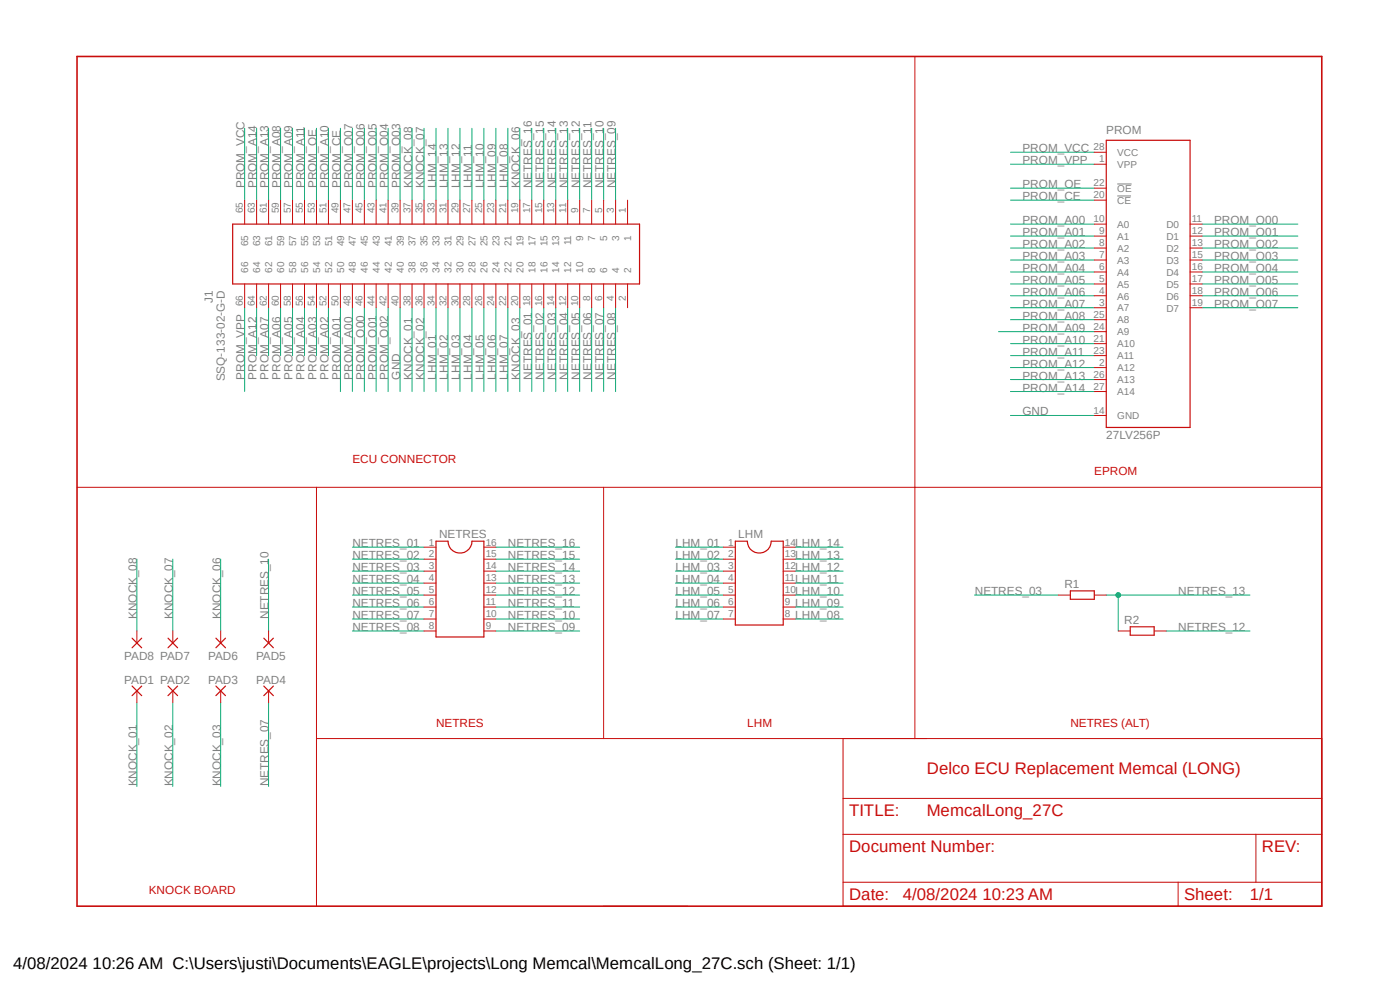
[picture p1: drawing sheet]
<svg xmlns="http://www.w3.org/2000/svg" width="297mm" height="210mm" viewBox="0 0 297 210" stroke-linecap="round" stroke-linejoin="round" font-family="sans-serif">
<path d="M15.8 11.6l265 181.2M280.8 11.6l-265 181.2" fill="none" stroke="#fff" stroke-width=".21"/>
<path d="M237 39h3.1M237 41.6h2.9" fill="none" stroke="#808080" stroke-width=".21"/>
<g fill="none" stroke="#0dab76" stroke-width=".21">
<path d="M57 27.2v15.3M59.5 27.2v15.3M62.1 27.2v15.3M67.1 27.2v15.3M69.7 27.2v15.3M72.2 27.2v15.3M74.8 27.2v15.3M77.3 27.2v15.3M79.8 27.2v15.3M82.3 27.2v15.3M84.9 27.2v15.3M87.4 27.2v15.3"/>
<path d="M90 27.2v15.3M110.3 27.2v15.3M112.8 27.2v15.3M115.4 27.2v15.3M117.9 27.2v15.3M120.4 27.2v15.3M214.4 39.9h17.8M214.4 42.5h17.8M255 57.7h20.3M255 55.2h20.3M211.8 70.4h20.4M214.4 67.8h17.8"/>
<path d="M214.4 72.9h17.8M255 65.3h20.3M255 62.7h20.3M255 60.2h20.3M214.4 80.5h17.8M29 118.6v15.3M36.7 118.6v15.3M46.8 118.6v15.3M105.2 116.1h17.8M105.2 118.6h17.8M105.2 121.2h17.8M105.2 123.7h17.8"/>
<path d="M234.7 126.2h30.5M237.2 126.2v7.7"/>
</g>
<circle cx="237.2" cy="126.2" r=".51" fill="#0dab76"/>
<g fill="none" stroke="#0dab76" stroke-width=".21">
<path d="M51.9 27.2v15.3M54.4 27.2v15.3M64.6 27.2v15.3M92.5 27.2v15.3M95 27.2v15.3M97.6 27.2v15.3M100.1 27.2v15.3M102.7 27.2v15.3M105.2 27.2v15.3M107.7 27.2v15.3M123 27.2v15.3M125.5 27.2v15.3"/>
<path d="M128.1 27.2v15.3M130.6 27.2v15.3M214.4 34.8h17.8M214.4 32.3h17.8M214.4 57.7h17.8M214.4 55.2h17.8M214.4 52.6h17.8M214.4 50.1h17.8M214.4 47.5h17.8M255 52.6h20.3M255 50.1h20.3M255 47.5h20.3"/>
<path d="M51.9 65.3v17.8M54.4 65.3v10.1M57 65.3v10.1M59.5 65.3v10.1M62.1 65.3v10.1M64.6 65.3v10.1M67.1 65.3v10.1M69.7 65.3v10.1M72.2 65.3v17.8M74.8 65.3v17.8M77.3 65.3v17.8M79.8 65.3v17.8"/>
<path d="M82.3 65.3v17.8M84.9 65.3v17.8M87.4 65.3v17.8M90 65.3v17.8M92.5 65.3v17.8M95 65.3v17.8M97.6 65.3v17.8M100.1 65.3v17.8M102.7 65.3v17.8M105.2 65.3v17.8M107.7 65.3v17.8M110.3 65.3v17.8"/>
<path d="M112.8 65.3v17.8M115.4 65.3v17.8M117.9 65.3v17.8M120.4 65.3v17.8M123 65.3v17.8M125.5 65.3v17.8M128.1 65.3v17.8M130.6 65.3v17.8M214.4 78h17.8M214.4 65.3h17.8M214.4 62.7h17.8M214.4 60.2h17.8"/>
<path d="M214.4 75.4h17.8M214.4 88.1h17.8M214.4 83.1h17.8M57 118.6v15.3M74.8 118.6h15.2M74.8 116.1h15.2M143.3 118.6h10.2M143.3 116.1h10.2M168.7 118.6h10.2M168.7 116.1h10.2M74.8 126.2h15.2M74.8 133.9h15.2"/>
<path d="M74.8 128.8h15.2M74.8 131.3h15.2M74.8 123.7h15.2M74.8 121.2h15.2M105.2 126.2h17.8M105.2 133.9h17.8M105.2 128.8h17.8M105.2 131.3h17.8M143.3 126.2h10.2M143.3 128.8h10.2M143.3 131.3h10.2M143.3 123.7h10.2"/>
<path d="M143.3 121.2h10.2M168.7 126.2h10.2M168.7 128.8h10.2M168.7 131.3h10.2M168.7 123.7h10.2M168.7 121.2h10.2M206.8 126.2h17.7M247.4 133.9h17.8M29 149.1v17.7M36.7 149.1v17.7M46.8 149.1v17.7M57 149.1v17.7"/>
<circle cx="237.2" cy="126.2" r=".51"/>
</g>
<g fill="none" stroke="#c90d0c" stroke-width=".21">
<path d="M194.1 12v144.7M232.2 39.9h2.5M232.2 32.3h2.5M232.2 34.8h2.5M51.9 42.5v5M54.4 42.5v5M57 42.5v5M59.5 42.5v5M62.1 42.5v5M64.6 42.5v5M67.1 42.5v5M69.7 42.5v5"/>
<path d="M72.2 42.5v5M74.8 42.5v5M77.3 42.5v5M79.8 42.5v5M82.3 42.5v5M84.9 42.5v5M87.4 42.5v5M90 42.5v5M92.5 42.5v5M95 42.5v5M97.6 42.5v5M100.1 42.5v5"/>
<path d="M102.7 42.5v5M105.2 42.5v5M107.7 42.5v5M110.3 42.5v5M112.8 42.5v5M115.4 42.5v5M117.9 42.5v5M120.4 42.5v5M123 42.5v5M125.5 42.5v5M128.1 42.5v5M130.6 42.5v5"/>
<path d="M133.1 42.5v5M232.2 47.5h2.5M232.2 50.1h2.5M232.2 52.6h2.5M232.2 55.2h2.5M232.2 57.7h2.5M232.2 42.5h2.5M252.5 47.5h2.5M252.5 50.1h2.5M252.5 52.6h2.5M252.5 55.2h2.5M252.5 57.7h2.5"/>
<path d="M51.9 60.2v5.1M54.4 60.2v5.1M57 60.2v5.1M59.5 60.2v5.1M62.1 60.2v5.1M64.6 60.2v5.1M67.1 60.2v5.1M69.7 60.2v5.1M72.2 60.2v5.1M74.8 60.2v5.1M77.3 60.2v5.1M79.8 60.2v5.1"/>
<path d="M82.3 60.2v5.1M84.9 60.2v5.1M87.4 60.2v5.1M90 60.2v5.1M92.5 60.2v5.1M95 60.2v5.1M97.6 60.2v5.1M100.1 60.2v5.1M102.7 60.2v5.1M105.2 60.2v5.1M107.7 60.2v5.1M110.3 60.2v5.1"/>
<path d="M112.8 60.2v5.1M115.4 60.2v5.1M117.9 60.2v5.1M120.4 60.2v5.1M123 60.2v5.1M125.5 60.2v5.1M128.1 60.2v5.1M130.6 60.2v5.1M133.1 60.2v5.1M232.2 60.2h2.5M232.2 62.7h2.5M232.2 65.3h2.5"/>
<path d="M232.2 67.8h2.5M232.2 70.4h2.5M232.2 72.9h2.5M232.2 75.4h2.5M232.2 78h2.5M252.5 60.2h2.5M252.5 62.7h2.5M252.5 65.3h2.5M232.2 88.1h2.5M232.2 83.1h2.5M232.2 80.5h2.5M16.3 103.4h264.1"/>
<path d="M67.1 103.4v88.8M90 116.1h2.5M90 118.6h2.5M102.7 116.1h2.5M102.7 118.6h2.5M128.1 103.4v53.3M153.5 116.1h2.5M153.5 118.6h2.5M166.2 116.1h2.5M166.2 118.6h2.5M29 133.9v2.5M36.7 133.9v2.5"/>
<path d="M46.8 133.9v2.5M57 133.9v2.5M90 121.2h2.5M90 123.7h2.5M90 126.2h2.5M90 128.8h2.5M90 131.3h2.5M90 133.9h2.5M102.7 121.2h2.5M102.7 123.7h2.5M102.7 126.2h2.5M102.7 128.8h2.5"/>
<path d="M102.7 131.3h2.5M102.7 133.9h2.5M153.5 121.2h2.5M153.5 123.7h2.5M153.5 126.2h2.5M153.5 128.8h2.5M153.5 131.3h2.5M166.2 121.2h2.5M166.2 123.7h2.5M166.2 126.2h2.5M166.2 128.8h2.5M166.2 131.3h2.5"/>
<path d="M224.5 126.2h2.6M232.2 126.2h2.5M237.2 133.9h2.6M244.9 133.9h2.5M29 146.6v2.5M36.7 146.6v2.5M46.8 146.6v2.5M57 146.6v2.5M67.1 156.7h213.3v35.5h-101.5v-35.5M178.9 177h101.5M178.9 169.4h101.5M266.4 177v10.2"/>
<path d="M128.1 192.2h17.7M178.9 187.2h101.5M249.9 187.2v5"/>
</g>
<g fill="none" stroke="#c90d0c" stroke-width=".25">
<path d="M234.7 29.8h17.8v60.9h-17.8zM49.4 47.5h86.3v12.7h-86.3zM92.5 114.8h2.5a2.54 2.54 0 0 0 2.6 2.5 2.54 2.54 0 0 0 2.5-2.5h2.6v20.3h-10.2zM156 114.8h2.5a2.54 2.54 0 0 0 2.6 2.5 2.54 2.54 0 0 0 2.5-2.5h2.6v17.8h-10.2zM28 135.4l2.1 2M30.1 135.4l-2.1 2M35.6 135.4l2.1 2M37.7 135.4l-2.1 2M45.8 135.4l2 2M47.8 135.4l-2 2M56 135.4l2 2M58 135.4l-2 2"/>
<path d="M227.1 125.3h5.1v1.8h-5.1zM239.8 133h5.1v1.7h-5.1zM28 145.5l2.1 2.1M30.1 145.5l-2.1 2.1M35.6 145.5l2.1 2.1M37.7 145.5l-2.1 2.1M45.8 145.5l2 2.1M47.8 145.5l-2 2.1M56 145.5l2 2.1M58 145.5l-2 2.1"/>
</g>
<path d="M16.3 12h264.1v180.2h-264.1z" fill="none" stroke="#c90d0c" stroke-width=".34"/>
<g font-size="3.6" fill="#c90d0c">
<text x="196.6" y="164.3">Delco ECU Replacement Memcal (LONG)</text>
<text x="180.1" y="173.2">TITLE:</text>
<text x="196.6" y="173.2">MemcalLong_27C</text>
<text x="180.1" y="180.8">Document Number:</text>
<text x="267.7" y="180.8">REV:</text>
<text x="180.1" y="191">Date:</text>
<text x="191.6" y="191">4/08/2024 10:23 AM</text>
<text x="251.2" y="191">Sheet:</text>
<text x="265.2" y="191">1/1</text>
</g>
<text font-size="3.6" x="2.8" y="205.7">4/08/2024 10:26 AM C:\Users\justi\Documents\EAGLE\projects\Long Memcal\MemcalLong_27C.sch (Sheet: 1/1)</text>
<g font-size="2.5" fill="#808080">
<text x="234.7" y="28.5">PROM</text>
<text x="216.9" y="34.8">PROM_VPP</text>
<text x="216.9" y="32.3">PROM_VCC</text>
<text x="51.9" y="39.9" transform="rotate(-90 51.9 39.9)">PROM_VCC</text>
<text x="54.4" y="39.9" transform="rotate(-90 54.4 39.9)">PROM_A14</text>
<text x="57" y="39.9" transform="rotate(-90 57 39.9)">PROM_A13</text>
<text x="59.5" y="39.9" transform="rotate(-90 59.5 39.9)">PROM_A08</text>
<text x="62.1" y="39.9" transform="rotate(-90 62.1 39.9)">PROM_A09</text>
<text x="64.6" y="39.9" transform="rotate(-90 64.6 39.9)">PROM_A11</text>
<text x="67.1" y="39.9" transform="rotate(-90 67.1 39.9)">PROM_OE</text>
<text x="69.7" y="39.9" transform="rotate(-90 69.7 39.9)">PROM_A10</text>
<text x="72.2" y="39.9" transform="rotate(-90 72.2 39.9)">PROM_CE</text>
<text x="74.8" y="39.9" transform="rotate(-90 74.8 39.9)">PROM_O07</text>
<text x="77.3" y="39.9" transform="rotate(-90 77.3 39.9)">PROM_O06</text>
<text x="79.8" y="39.9" transform="rotate(-90 79.8 39.9)">PROM_O05</text>
<text x="82.4" y="39.9" transform="rotate(-90 82.4 39.9)">PROM_O04</text>
<text x="84.9" y="39.9" transform="rotate(-90 84.9 39.9)">PROM_O03</text>
<text x="87.4" y="39.9" transform="rotate(-90 87.4 39.9)">KNOCK_08</text>
<text x="90" y="39.9" transform="rotate(-90 90 39.9)">KNOCK_07</text>
<text x="92.5" y="39.9" transform="rotate(-90 92.5 39.9)">LHM_14</text>
<text x="95" y="39.9" transform="rotate(-90 95 39.9)">LHM_13</text>
<text x="97.6" y="39.9" transform="rotate(-90 97.6 39.9)">LHM_12</text>
<text x="100.1" y="39.9" transform="rotate(-90 100.1 39.9)">LHM_11</text>
<text x="102.7" y="39.9" transform="rotate(-90 102.7 39.9)">LHM_10</text>
<text x="105.2" y="39.9" transform="rotate(-90 105.2 39.9)">LHM_09</text>
<text x="107.7" y="39.9" transform="rotate(-90 107.7 39.9)">LHM_08</text>
<text x="110.3" y="39.9" transform="rotate(-90 110.3 39.9)">KNOCK_06</text>
<text x="112.8" y="39.9" transform="rotate(-90 112.8 39.9)">NETRES_16</text>
<text x="115.4" y="39.9" transform="rotate(-90 115.4 39.9)">NETRES_15</text>
<text x="117.9" y="39.9" transform="rotate(-90 117.9 39.9)">NETRES_14</text>
<text x="120.4" y="39.9" transform="rotate(-90 120.4 39.9)">NETRES_13</text>
<text x="123" y="39.9" transform="rotate(-90 123 39.9)">NETRES_12</text>
<text x="125.5" y="39.9" transform="rotate(-90 125.5 39.9)">NETRES_11</text>
<text x="128.1" y="39.9" transform="rotate(-90 128.1 39.9)">NETRES_10</text>
<text x="130.6" y="39.9" transform="rotate(-90 130.6 39.9)">NETRES_09</text>
<text x="216.9" y="39.9">PROM_OE</text>
<text x="216.9" y="42.5">PROM_CE</text>
<text x="216.9" y="47.5">PROM_A00</text>
<text x="257.6" y="47.5">PROM_O00</text>
<text x="216.9" y="52.6">PROM_A02</text>
<text x="216.9" y="50.1">PROM_A01</text>
<text x="257.6" y="52.6">PROM_O02</text>
<text x="257.6" y="50.1">PROM_O01</text>
<text x="216.9" y="57.7">PROM_A04</text>
<text x="216.9" y="55.2">PROM_A03</text>
<text x="257.6" y="57.7">PROM_O04</text>
<text x="257.6" y="55.2">PROM_O03</text>
<text x="45.2" y="64.2" transform="rotate(-90 45.2 64.2)">J1</text>
<text x="216.9" y="65.3">PROM_A07</text>
<text x="216.9" y="62.8">PROM_A06</text>
<text x="216.9" y="60.2">PROM_A05</text>
<text x="257.6" y="65.3">PROM_O07</text>
<text x="257.6" y="62.8">PROM_O06</text>
<text x="257.6" y="60.2">PROM_O05</text>
<text x="216.9" y="67.8">PROM_A08</text>
<text x="216.9" y="70.4">PROM_A09</text>
<text x="216.9" y="72.9">PROM_A10</text>
<text x="216.9" y="78">PROM_A12</text>
<text x="216.9" y="75.4">PROM_A11</text>
<text x="47.7" y="80.9" transform="rotate(-90 47.7 80.9)">SSQ-133-02-G-D</text>
<text x="51.9" y="80.5" transform="rotate(-90 51.9 80.5)">PROM_VPP</text>
<text x="54.4" y="80.5" transform="rotate(-90 54.4 80.5)">PROM_A12</text>
<text x="57" y="80.5" transform="rotate(-90 57 80.5)">PROM_A07</text>
<text x="59.5" y="80.5" transform="rotate(-90 59.5 80.5)">PROM_A06</text>
<text x="62.1" y="80.5" transform="rotate(-90 62.1 80.5)">PROM_A05</text>
<text x="64.6" y="80.5" transform="rotate(-90 64.6 80.5)">PROM_A04</text>
<text x="67.1" y="80.5" transform="rotate(-90 67.1 80.5)">PROM_A03</text>
<text x="69.7" y="80.5" transform="rotate(-90 69.7 80.5)">PROM_A02</text>
<text x="72.2" y="80.5" transform="rotate(-90 72.2 80.5)">PROM_A01</text>
<text x="74.8" y="80.5" transform="rotate(-90 74.8 80.5)">PROM_A00</text>
<text x="77.3" y="80.5" transform="rotate(-90 77.3 80.5)">PROM_O00</text>
<text x="79.8" y="80.5" transform="rotate(-90 79.8 80.5)">PROM_O01</text>
<text x="82.4" y="80.5" transform="rotate(-90 82.4 80.5)">PROM_O02</text>
<text x="84.9" y="80.5" transform="rotate(-90 84.9 80.5)">GND</text>
<text x="87.4" y="80.5" transform="rotate(-90 87.4 80.5)">KNOCK_01</text>
<text x="90" y="80.5" transform="rotate(-90 90 80.5)">KNOCK_02</text>
<text x="92.5" y="80.5" transform="rotate(-90 92.5 80.5)">LHM_01</text>
<text x="95" y="80.5" transform="rotate(-90 95 80.5)">LHM_02</text>
<text x="97.6" y="80.5" transform="rotate(-90 97.6 80.5)">LHM_03</text>
<text x="100.1" y="80.5" transform="rotate(-90 100.1 80.5)">LHM_04</text>
<text x="102.7" y="80.5" transform="rotate(-90 102.7 80.5)">LHM_05</text>
<text x="105.2" y="80.5" transform="rotate(-90 105.2 80.5)">LHM_06</text>
<text x="107.7" y="80.5" transform="rotate(-90 107.7 80.5)">LHM_07</text>
<text x="110.3" y="80.5" transform="rotate(-90 110.3 80.5)">KNOCK_03</text>
<text x="112.8" y="80.5" transform="rotate(-90 112.8 80.5)">NETRES_01</text>
<text x="115.4" y="80.5" transform="rotate(-90 115.4 80.5)">NETRES_02</text>
<text x="117.9" y="80.5" transform="rotate(-90 117.9 80.5)">NETRES_03</text>
<text x="120.4" y="80.5" transform="rotate(-90 120.4 80.5)">NETRES_04</text>
<text x="123" y="80.5" transform="rotate(-90 123 80.5)">NETRES_05</text>
<text x="125.5" y="80.5" transform="rotate(-90 125.5 80.5)">NETRES_06</text>
<text x="128.1" y="80.5" transform="rotate(-90 128.1 80.5)">NETRES_07</text>
<text x="130.6" y="80.5" transform="rotate(-90 130.6 80.5)">NETRES_08</text>
<text x="216.9" y="80.5">PROM_A13</text>
<text x="216.9" y="83.1">PROM_A14</text>
<text x="216.9" y="88.1">GND</text>
<text x="234.7" y="93.2">27LV256P</text>
<text x="74.8" y="118.6">NETRES_02</text>
<text x="74.8" y="116.1">NETRES_01</text>
<text x="93.1" y="114.2">NETRES</text>
<text x="107.7" y="116.1">NETRES_16</text>
<text x="107.7" y="118.6">NETRES_15</text>
<text x="143.3" y="116.1">LHM_01</text>
<text x="143.3" y="118.6">LHM_02</text>
<text x="156.6" y="114.2">LHM</text>
<text x="168.7" y="118.6">LHM_13</text>
<text x="168.7" y="116.1">LHM_14</text>
<text x="74.8" y="123.7">NETRES_04</text>
<text x="74.8" y="121.2">NETRES_03</text>
<text x="107.7" y="121.2">NETRES_14</text>
<text x="107.7" y="123.7">NETRES_13</text>
<text x="143.3" y="121.2">LHM_03</text>
<text x="143.3" y="123.7">LHM_04</text>
<text x="168.7" y="123.7">LHM_11</text>
<text x="168.7" y="121.2">LHM_12</text>
<text x="225.8" y="124.7">R1</text>
<text x="29" y="131.3" transform="rotate(-90 29 131.3)">KNOCK_08</text>
<text x="36.7" y="131.3" transform="rotate(-90 36.7 131.3)">KNOCK_07</text>
<text x="46.8" y="131.3" transform="rotate(-90 46.8 131.3)">KNOCK_06</text>
<text x="57" y="131.3" transform="rotate(-90 57 131.3)">NETRES_10</text>
<text x="74.8" y="131.3">NETRES_07</text>
<text x="74.8" y="128.8">NETRES_06</text>
<text x="74.8" y="126.2">NETRES_05</text>
<text x="107.7" y="126.2">NETRES_12</text>
<text x="107.7" y="128.8">NETRES_11</text>
<text x="107.7" y="131.3">NETRES_10</text>
<text x="143.3" y="126.2">LHM_05</text>
<text x="143.3" y="128.8">LHM_06</text>
<text x="143.3" y="131.3">LHM_07</text>
<text x="168.7" y="131.3">LHM_08</text>
<text x="168.7" y="128.8">LHM_09</text>
<text x="168.7" y="126.2">LHM_10</text>
<text x="206.8" y="126.2">NETRES_03</text>
<text x="249.9" y="126.2">NETRES_13</text>
<text x="74.8" y="133.9">NETRES_08</text>
<text x="107.7" y="133.9">NETRES_09</text>
<text x="238.5" y="132.3">R2</text>
<text x="249.9" y="133.9">NETRES_12</text>
<text x="26.4" y="140">PAD8 PAD7</text>
<text x="44.2" y="140">PAD6</text>
<text x="54.3" y="140">PAD5</text>
<text x="26.4" y="145.1">PAD1 PAD2</text>
<text x="44.2" y="145.1">PAD3</text>
<text x="54.3" y="145.1">PAD4</text>
<text x="29" y="166.8" transform="rotate(-90 29 166.8)">KNOCK_01</text>
<text x="36.7" y="166.8" transform="rotate(-90 36.7 166.8)">KNOCK_02</text>
<text x="46.8" y="166.8" transform="rotate(-90 46.8 166.8)">KNOCK_03</text>
<text x="57" y="166.8" transform="rotate(-90 57 166.8)">NETRES_07</text>
</g>
<g font-size="2.5" fill="#c90d0c">
<text x="74.8" y="98.3">ECU CONNECTOR</text>
<text x="232.2" y="100.8">EPROM</text>
<text x="92.5" y="154.1">NETRES</text>
<text x="158.5" y="154.1">LHM</text>
<text x="227.1" y="154.1">NETRES (ALT)</text>
<text x="31.6" y="189.7">KNOCK BOARD</text>
</g>
<g font-size="2.1" fill="#808080">
<text x="232" y="31.9">28</text>
<text x="233.2" y="34.5">1</text>
<text x="237" y="33.1">VCC</text>
<text x="237" y="35.6">VPP</text>
<text x="232" y="39.5">22</text>
<text x="237" y="40.7">OE</text>
<text x="51.5" y="45.2" transform="rotate(-90 51.5 45.2)">65</text>
<text x="54.1" y="45.2" transform="rotate(-90 54.1 45.2)">63</text>
<text x="56.6" y="45.2" transform="rotate(-90 56.6 45.2)">61</text>
<text x="59.1" y="45.2" transform="rotate(-90 59.1 45.2)">59</text>
<text x="61.7" y="45.2" transform="rotate(-90 61.7 45.2)">57</text>
<text x="64.2" y="45.2" transform="rotate(-90 64.2 45.2)">55</text>
<text x="66.8" y="45.2" transform="rotate(-90 66.8 45.2)">53</text>
<text x="69.3" y="45.2" transform="rotate(-90 69.3 45.2)">51</text>
<text x="71.8" y="45.2" transform="rotate(-90 71.8 45.2)">49</text>
<text x="74.4" y="45.2" transform="rotate(-90 74.4 45.2)">47</text>
<text x="76.9" y="45.2" transform="rotate(-90 76.9 45.2)">45</text>
<text x="79.5" y="45.2" transform="rotate(-90 79.5 45.2)">43</text>
<text x="82" y="45.2" transform="rotate(-90 82 45.2)">41</text>
<text x="84.5" y="45.2" transform="rotate(-90 84.5 45.2)">39</text>
<text x="87.1" y="45.2" transform="rotate(-90 87.1 45.2)">37</text>
<text x="89.6" y="45.2" transform="rotate(-90 89.6 45.2)">35</text>
<text x="92.2" y="45.2" transform="rotate(-90 92.2 45.2)">33</text>
<text x="94.7" y="45.2" transform="rotate(-90 94.7 45.2)">31</text>
<text x="97.2" y="45.2" transform="rotate(-90 97.2 45.2)">29</text>
<text x="99.8" y="45.2" transform="rotate(-90 99.8 45.2)">27</text>
<text x="102.3" y="45.2" transform="rotate(-90 102.3 45.2)">25</text>
<text x="104.9" y="45.2" transform="rotate(-90 104.9 45.2)">23</text>
<text x="107.4" y="45.2" transform="rotate(-90 107.4 45.2)">21</text>
<text x="109.9" y="45.2" transform="rotate(-90 109.9 45.2)">19</text>
<text x="112.5" y="45.2" transform="rotate(-90 112.5 45.2)">17</text>
<text x="115" y="45.2" transform="rotate(-90 115 45.2)">15</text>
<text x="117.6" y="45.2" transform="rotate(-90 117.6 45.2)">13</text>
<text x="120.1" y="45.2" transform="rotate(-90 120.1 45.2)">11</text>
<text x="122.6" y="45.2" transform="rotate(-90 122.6 45.2)">9</text>
<text x="125.2" y="45.2" transform="rotate(-90 125.2 45.2)">7</text>
<text x="127.7" y="45.2" transform="rotate(-90 127.7 45.2)">5</text>
<text x="130.3" y="45.2" transform="rotate(-90 130.3 45.2)">3</text>
<text x="132.8" y="45.2" transform="rotate(-90 132.8 45.2)">1</text>
<text x="232" y="47.2">10</text>
<text x="232" y="42.1">20</text>
<text x="237" y="43.2">CE</text>
<text x="252.9" y="47.2">11</text>
<text x="52.7" y="52.2" transform="rotate(-90 52.7 52.2)">65</text>
<text x="55.2" y="52.2" transform="rotate(-90 55.2 52.2)">63</text>
<text x="57.7" y="52.2" transform="rotate(-90 57.7 52.2)">61</text>
<text x="60.3" y="52.2" transform="rotate(-90 60.3 52.2)">59</text>
<text x="62.8" y="52.2" transform="rotate(-90 62.8 52.2)">57</text>
<text x="65.4" y="52.2" transform="rotate(-90 65.4 52.2)">55</text>
<text x="67.9" y="52.2" transform="rotate(-90 67.9 52.2)">53</text>
<text x="70.4" y="52.2" transform="rotate(-90 70.4 52.2)">51</text>
<text x="73" y="52.2" transform="rotate(-90 73 52.2)">49</text>
<text x="75.5" y="52.2" transform="rotate(-90 75.5 52.2)">47</text>
<text x="78.1" y="52.2" transform="rotate(-90 78.1 52.2)">45</text>
<text x="80.6" y="52.2" transform="rotate(-90 80.6 52.2)">43</text>
<text x="83.1" y="52.2" transform="rotate(-90 83.1 52.2)">41</text>
<text x="85.6" y="52.2" transform="rotate(-90 85.6 52.2)">39</text>
<text x="88.2" y="52.2" transform="rotate(-90 88.2 52.2)">37</text>
<text x="90.7" y="52.2" transform="rotate(-90 90.7 52.2)">35</text>
<text x="93.3" y="52.2" transform="rotate(-90 93.3 52.2)">33</text>
<text x="95.8" y="52.2" transform="rotate(-90 95.8 52.2)">31</text>
<text x="98.3" y="52.2" transform="rotate(-90 98.3 52.2)">29</text>
<text x="100.9" y="52.2" transform="rotate(-90 100.9 52.2)">27</text>
<text x="103.4" y="52.2" transform="rotate(-90 103.4 52.2)">25</text>
<text x="106" y="52.2" transform="rotate(-90 106 52.2)">23</text>
<text x="108.5" y="52.2" transform="rotate(-90 108.5 52.2)">21</text>
<text x="111" y="52.2" transform="rotate(-90 111 52.2)">19</text>
<text x="113.6" y="52.2" transform="rotate(-90 113.6 52.2)">17</text>
<text x="116.1" y="52.2" transform="rotate(-90 116.1 52.2)">15</text>
<text x="118.7" y="52.2" transform="rotate(-90 118.7 52.2)">13</text>
<text x="121.2" y="52.1" transform="rotate(-90 121.2 52.1)">11</text>
<text x="123.7" y="51.1" transform="rotate(-90 123.7 51.1)">9</text>
<text x="126.3" y="51.1" transform="rotate(-90 126.3 51.1)">7</text>
<text x="128.8" y="51.1" transform="rotate(-90 128.8 51.1)">5</text>
<text x="131.4" y="51.1" transform="rotate(-90 131.4 51.1)">3</text>
<text x="133.9" y="51.1" transform="rotate(-90 133.9 51.1)">1</text>
<text x="233.2" y="49.7">9</text>
<text x="233.2" y="52.2">8</text>
<text x="237" y="48.3">A0</text>
<text x="237" y="50.8">A1</text>
<text x="237" y="53.4">A2</text>
<text x="247.4" y="48.3">D0</text>
<text x="247.4" y="50.8">D1</text>
<text x="247.4" y="53.4">D2</text>
<text x="252.9" y="49.7">12</text>
<text x="252.9" y="52.2">13</text>
<text x="52.7" y="57.9" transform="rotate(-90 52.7 57.9)">66</text>
<text x="55.2" y="57.9" transform="rotate(-90 55.2 57.9)">64</text>
<text x="57.7" y="57.9" transform="rotate(-90 57.7 57.9)">62</text>
<text x="60.3" y="57.9" transform="rotate(-90 60.3 57.9)">60</text>
<text x="62.8" y="57.9" transform="rotate(-90 62.8 57.9)">58</text>
<text x="65.4" y="57.9" transform="rotate(-90 65.4 57.9)">56</text>
<text x="67.9" y="57.9" transform="rotate(-90 67.9 57.9)">54</text>
<text x="70.4" y="57.9" transform="rotate(-90 70.4 57.9)">52</text>
<text x="73" y="57.9" transform="rotate(-90 73 57.9)">50</text>
<text x="75.5" y="57.9" transform="rotate(-90 75.5 57.9)">48</text>
<text x="78.1" y="57.9" transform="rotate(-90 78.1 57.9)">46</text>
<text x="80.6" y="57.9" transform="rotate(-90 80.6 57.9)">44</text>
<text x="83.1" y="57.9" transform="rotate(-90 83.1 57.9)">42</text>
<text x="85.6" y="57.9" transform="rotate(-90 85.6 57.9)">40</text>
<text x="88.2" y="57.9" transform="rotate(-90 88.2 57.9)">38</text>
<text x="90.7" y="57.9" transform="rotate(-90 90.7 57.9)">36</text>
<text x="93.3" y="57.9" transform="rotate(-90 93.3 57.9)">34</text>
<text x="95.8" y="57.9" transform="rotate(-90 95.8 57.9)">32</text>
<text x="98.3" y="57.9" transform="rotate(-90 98.3 57.9)">30</text>
<text x="100.9" y="57.9" transform="rotate(-90 100.9 57.9)">28</text>
<text x="103.4" y="57.9" transform="rotate(-90 103.4 57.9)">26</text>
<text x="106" y="57.9" transform="rotate(-90 106 57.9)">24</text>
<text x="108.5" y="57.9" transform="rotate(-90 108.5 57.9)">22</text>
<text x="111" y="57.9" transform="rotate(-90 111 57.9)">20</text>
<text x="113.6" y="57.9" transform="rotate(-90 113.6 57.9)">18</text>
<text x="116.1" y="57.9" transform="rotate(-90 116.1 57.9)">16</text>
<text x="118.7" y="57.9" transform="rotate(-90 118.7 57.9)">14</text>
<text x="121.2" y="57.9" transform="rotate(-90 121.2 57.9)">12</text>
<text x="123.7" y="57.9" transform="rotate(-90 123.7 57.9)">10</text>
<text x="126.3" y="57.9" transform="rotate(-90 126.3 57.9)">8</text>
<text x="128.8" y="57.9" transform="rotate(-90 128.8 57.9)">6</text>
<text x="131.4" y="57.9" transform="rotate(-90 131.4 57.9)">4</text>
<text x="133.9" y="57.9" transform="rotate(-90 133.9 57.9)">2</text>
<text x="233.2" y="54.8">7</text>
<text x="233.2" y="57.3">6</text>
<text x="233.2" y="59.9">5</text>
<text x="237" y="55.9">A3</text>
<text x="237" y="58.5">A4</text>
<text x="247.4" y="55.9">D3</text>
<text x="247.4" y="58.5">D4</text>
<text x="252.9" y="54.8">15</text>
<text x="252.9" y="57.3">16</text>
<text x="252.9" y="59.9">17</text>
<text x="51.5" y="64.9" transform="rotate(-90 51.5 64.9)">66</text>
<text x="54.1" y="64.9" transform="rotate(-90 54.1 64.9)">64</text>
<text x="56.6" y="64.9" transform="rotate(-90 56.6 64.9)">62</text>
<text x="59.1" y="64.9" transform="rotate(-90 59.1 64.9)">60</text>
<text x="61.7" y="64.9" transform="rotate(-90 61.7 64.9)">58</text>
<text x="64.2" y="64.9" transform="rotate(-90 64.2 64.9)">56</text>
<text x="66.8" y="64.9" transform="rotate(-90 66.8 64.9)">54</text>
<text x="69.3" y="64.9" transform="rotate(-90 69.3 64.9)">52</text>
<text x="71.8" y="64.9" transform="rotate(-90 71.8 64.9)">50</text>
<text x="74.4" y="64.9" transform="rotate(-90 74.4 64.9)">48</text>
<text x="76.9" y="64.9" transform="rotate(-90 76.9 64.9)">46</text>
<text x="79.5" y="64.9" transform="rotate(-90 79.5 64.9)">44</text>
<text x="82" y="64.9" transform="rotate(-90 82 64.9)">42</text>
<text x="84.5" y="64.9" transform="rotate(-90 84.5 64.9)">40</text>
<text x="87.1" y="64.9" transform="rotate(-90 87.1 64.9)">38</text>
<text x="89.6" y="64.9" transform="rotate(-90 89.6 64.9)">36</text>
<text x="92.2" y="64.9" transform="rotate(-90 92.2 64.9)">34</text>
<text x="94.7" y="64.9" transform="rotate(-90 94.7 64.9)">32</text>
<text x="97.2" y="64.9" transform="rotate(-90 97.2 64.9)">30</text>
<text x="99.8" y="64.9" transform="rotate(-90 99.8 64.9)">28</text>
<text x="102.3" y="64.9" transform="rotate(-90 102.3 64.9)">26</text>
<text x="104.9" y="64.9" transform="rotate(-90 104.9 64.9)">24</text>
<text x="107.4" y="64.9" transform="rotate(-90 107.4 64.9)">22</text>
<text x="109.9" y="64.9" transform="rotate(-90 109.9 64.9)">20</text>
<text x="112.5" y="64.9" transform="rotate(-90 112.5 64.9)">18</text>
<text x="115" y="64.9" transform="rotate(-90 115 64.9)">16</text>
<text x="117.6" y="64.9" transform="rotate(-90 117.6 64.9)">14</text>
<text x="120.1" y="64.9" transform="rotate(-90 120.1 64.9)">12</text>
<text x="122.6" y="64.9" transform="rotate(-90 122.6 64.9)">10</text>
<text x="125.2" y="63.8" transform="rotate(-90 125.2 63.8)">8</text>
<text x="127.7" y="63.8" transform="rotate(-90 127.7 63.8)">6</text>
<text x="130.3" y="63.8" transform="rotate(-90 130.3 63.8)">4</text>
<text x="132.8" y="63.8" transform="rotate(-90 132.8 63.8)">2</text>
<text x="233.2" y="62.4">4</text>
<text x="233.2" y="64.9">3</text>
<text x="237" y="61">A5</text>
<text x="237" y="63.5">A6</text>
<text x="247.4" y="61">D5</text>
<text x="247.4" y="63.5">D6</text>
<text x="252.9" y="62.4">18</text>
<text x="252.9" y="64.9">19</text>
<text x="232" y="67.5">25</text>
<text x="232" y="70">24</text>
<text x="237" y="66">A7</text>
<text x="237" y="68.6">A8</text>
<text x="237" y="71.1">A9</text>
<text x="247.4" y="66.1">D7</text>
<text x="232" y="72.6">21</text>
<text x="232" y="75.1">23</text>
<text x="233.2" y="77.6">2</text>
<text x="237" y="73.7">A10</text>
<text x="237" y="76.2">A11</text>
<text x="232" y="82.7">27</text>
<text x="232" y="80.2">26</text>
<text x="237" y="83.8">A14</text>
<text x="237" y="78.7">A12</text>
<text x="237" y="81.3">A13</text>
<text x="232" y="87.8">14</text>
<text x="237" y="88.9">GND</text>
<text x="91" y="115.7">1</text>
<text x="91" y="118.2">2</text>
<text x="103" y="118.2">15</text>
<text x="103" y="115.7">16</text>
<text x="154.5" y="115.7">1</text>
<text x="154.5" y="118.2">2</text>
<text x="166.5" y="118.2">13</text>
<text x="166.5" y="115.7">14</text>
<text x="91" y="120.8">3</text>
<text x="91" y="123.3">4</text>
<text x="91" y="125.9">5</text>
<text x="103" y="125.9">12</text>
<text x="103" y="123.3">13</text>
<text x="103" y="120.8">14</text>
<text x="154.5" y="120.8">3</text>
<text x="154.5" y="123.3">4</text>
<text x="154.5" y="125.9">5</text>
<text x="166.5" y="125.9">10</text>
<text x="166.5" y="123.3">11</text>
<text x="166.5" y="120.8">12</text>
<text x="91" y="128.4">6</text>
<text x="91" y="130.9">7</text>
<text x="103" y="130.9">10</text>
<text x="103" y="128.4">11</text>
<text x="154.5" y="128.4">6</text>
<text x="154.5" y="130.9">7</text>
<text x="166.5" y="130.9">8</text>
<text x="166.5" y="128.4">9</text>
<text x="91" y="133.5">8</text>
<text x="103" y="133.5">9</text>
</g>
</svg>
